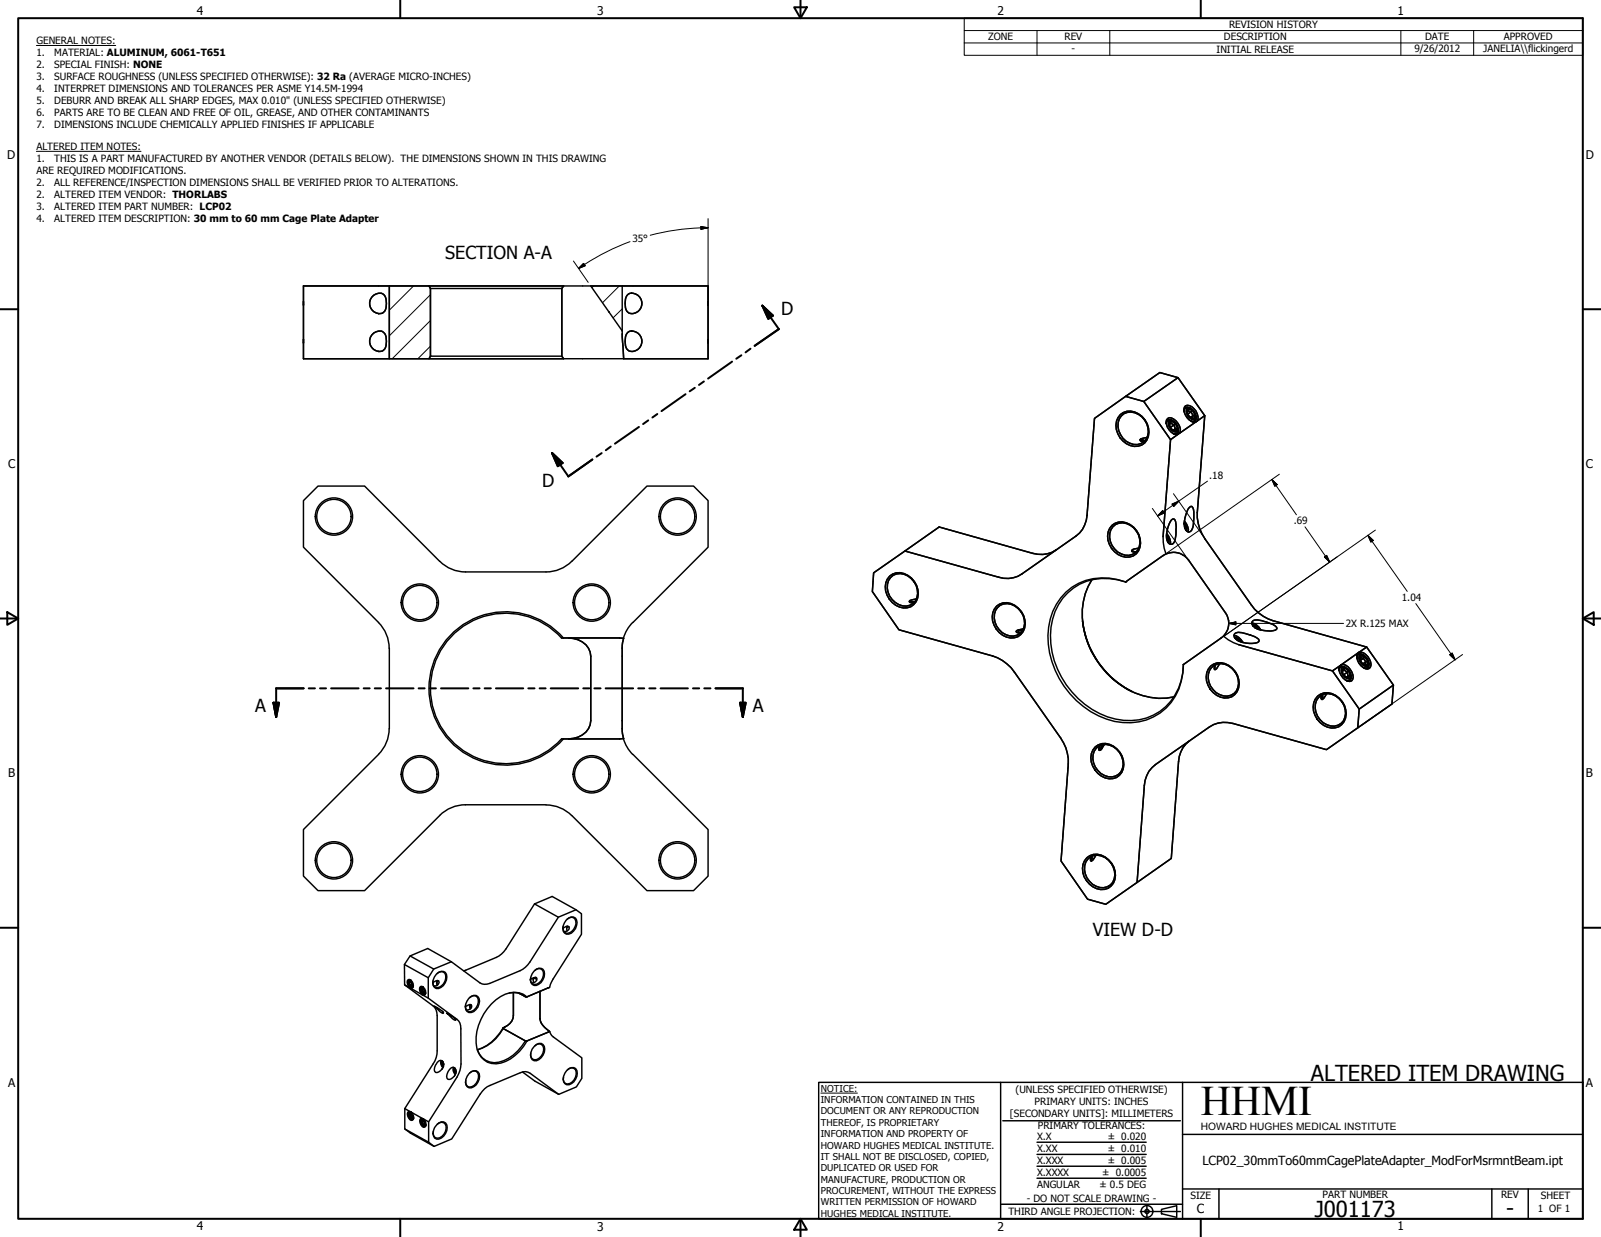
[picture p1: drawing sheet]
<svg xmlns="http://www.w3.org/2000/svg" width="559mm" height="432mm" viewBox="0 0 559 432" stroke-linecap="round" stroke-linejoin="round" font-family="sans-serif">
<!-- layer: Visible (ANSI) -->
<g fill="none" stroke="#000" stroke-width=".51">
<path d="M105.9 99.8v25.4h43.8M105.9 99.8h90.8l-.6 .9v23.6l.6 .9h-47l.5-.9M105.9 99.8h43.8l.5 .9M135.9 99.8v25.4M217.2 99.8v15.7l-11-15.7h40.9v25.4M129.8 103.7a2.73 2.73 0 0 1 4.8 .1 5.9 5.9 0 0 1-.7 5.2 3.4 3.4 0 0 1-4.2-.9 3.4 3.4 0 0 1 .1-4.4zM129.8 116.9a2.73 2.73 0 0 1 4.8 .1 5.9 5.9 0 0 1-.7 5.2 3.4 3.4 0 0 1-4.2-.9 3.4 3.4 0 0 1 .1-4.4zM150.2 100.7h45.9v23.6h-45.9zM212.5 108.8v.1M217.2 116.6l.5 8.6h29.4M219.1 102.8a3.5 3.5 0 0 1 4.7 1.8 3.5 3.5 0 0 1-2 4.6 2.4 2.4 0 0 1-2.6-.1 2.4 2.4 0 0 1-1-2.4l.1-2.3zM219.1 116a3.5 3.5 0 0 1 4.7 1.8 3.5 3.5 0 0 1-2 4.6 2.4 2.4 0 0 1-2.6-.1 2.4 2.4 0 0 1-1-2.4l.1-2.3z"/>
<path d="M247.1 105.3v-5.5h-97.4l.5 .9v23.6M150.2 124.3l-.5 .9h97.4M392.9 138.4l11.9-8.4 6.4 1.8-12 8.3zM404.8 130l-22.8 16-2.6 33.9M404.8 130l6.4 1.8 9.3 13.3-2.6 33.8M391 144.7a5.5 5.5 0 0 1 7.7 .7 6.3 6.3 0 0 1-.2 10 6.9 6.9 0 0 1-9-6.9l.2-1.5zM391.4 145.2a5.2 5.2 0 0 1 8.1 1.5 5.7 5.7 0 0 1-.3 7.5 5.5 5.5 0 0 1-8.1-2.5 5.7 5.7 0 0 1 .3-6.5zM398 153.5h1l.5 .4M398.3 154h.6M400.4 152.7l-1.7 .3-.8 .5a1.3 1.3 0 0 0 1.8 .4M407.6 146a2.41 2.41 0 0 1 2.9 1 3.9 3.9 0 0 1 1.2 4.3 1.98 1.98 0 0 1-2.9-.4 4.5 4.5 0 0 1-1.6-4.3zM408.2 146.9a2.31 2.31 0 0 1 2.8 1.9l.2 .8-.4 1.1a2.71 2.71 0 0 1-2.6-3.8z"/>
<path d="M408.5 149.2l1.2-.9 .6 1.4h.7M408.7 146.9l1.6 .9-.6 .5-1.1-.6M409.3 146.9a1.39 1.39 0 0 0-2.1 .2l-.2 .7M409.5 150.2l.8-.5-.6 .6M410.3 147.8l.7 1.9-.7 .9-1.6-.9-.7-1.8 .7-1-.1 .8-.4 .6M411.1 151.6l-2.5 1.9M411.2 149.6a1.3 1.3 0 0 1-.2 1.5 1.3 1.3 0 0 1-1.4 .3M413.8 141.7a3.8 3.8 0 0 1 4.3 3.8l-.2 1.4a1.98 1.98 0 0 1-2.9-.3 3.7 3.7 0 0 1-1.2-4.9zM414.3 144.1l.4-1.4-.5 1.2 1.1 1.8M414.4 142.5a2.73 2.73 0 0 1 2.7 3.9 2.68 2.68 0 0 1-2.7-3.9zM414.6 144.5l1.1-.7 .7 1.2 .8-.1M414.7 142.7l1.5 .5-.5 .6-1-.4"/>
<path d="M415.2 145.6l1.6 .6zM415.5 145.7l.9-.7-.3 .9M415.5 142.5a1.38 1.38 0 0 0-1.4-.2 1.38 1.38 0 0 0-.8 1.1M416.2 143.2l1 1.7-.4 1.3M417.3 147.3l-5.6 4M417.4 145.2a1.36 1.36 0 0 1-.2 1.5 1.36 1.36 0 0 1-1.4 .4M379.4 179.9a9.9 9.9 0 0 1-3.9 7.2l-18.8 13.2a9.3 9.3 0 0 1-8.1 1.2M379.4 179.9l2.6-33.9 10.9-7.6 6.3 1.7 9.4 13.4-2.6 33.8M415.2 177.1l.8-.3a7 7 0 0 1 .6 5l-.2 2.2a1.44 1.44 0 0 1-2.1 1.5 5.4 5.4 0 0 1-.4-5.8l.8-2zM417.9 178.9l2.6-33.8-2.6 1.8 2.6-1.8-9.3-13.3-12 8.3 9.4 13.4-2.6 33.8M417.9 178.9a14.9 14.9 0 0 0 2.7 9.2l16.1 23a14.3 14.3 0 0 0 7.6 5.6M153.5 196l-26.2-26.3h-16.3l-5.1 5.1v16.2l26.2 26.3"/>
<path d="M153.5 195.9a12.7 12.7 0 0 0 9 3.7h28.1a12.7 12.7 0 0 0 9-3.7M199.6 196l26.2-26.3h16.3l5 5.1v16.2l-26.2 26.3M327.8 184l-22.9 16-.4 6.5 9.3 13.3 32.7 9.2M327.8 184l32.7 9.2a9.7 9.7 0 0 0 8.1-1.2M327.8 184l-12 8.3 32.8 9.2M388.1 183.4a5.5 5.5 0 0 1 7.6 .7 6.3 6.3 0 0 1-.2 10 6.9 6.9 0 0 1-8.9-7l.2-1.4zM388.4 183.9a5.2 5.2 0 0 1 8.2 1.5 5.7 5.7 0 0 1-.3 7.5 5.5 5.5 0 0 1-8.2-2.5 5.8 5.8 0 0 1 .3-6.5zM395 192.3l1.1 .4M397.4 191.3a3.3 3.3 0 0 0-2.4 .9 1.25 1.25 0 0 0 1.7 .3M406 187.3l.3 4.1 .7 2-1 .5M406 193.9a6.5 6.5 0 0 1 8.8 1.6M406 193.9l-13.1 9.2"/>
<path d="M407 193.4a6.5 6.5 0 0 1 7.8 2.1M407.2 186.8a3.3 3.3 0 0 1 .7 2.9M407.2 187.3l.4 1.9M407.2 187.8l.1 .5M407.2 186.2a4.9 4.9 0 0 1 1.3 3.8M407.2 188h.1M407.6 188.7l.1 .7M408.9 181.4l.9-.2a7.4 7.4 0 0 1 .7 5l-.4 2.2a1.44 1.44 0 0 1-1.4 1.6 1.44 1.44 0 0 1-1.4-1.6 9.8 9.8 0 0 1 1.6-7zM413.3 182.9l.5 1.9M413.4 182.5a3.7 3.7 0 0 1 .7 2.8M413.4 181.9a4.9 4.9 0 0 1 1.3 3.8M413.5 184.1l.1 .4"/>
<path d="M413.8 184.3l.1 .5M413.9 184.8v.2M414.8 195.5l12.9 18.4M132.1 217.3a12.7 12.7 0 0 1 3.7 9l.1 28.1a13.1 13.1 0 0 1-3.8 8.9l-26.2 26.3v16.2l5.1 5.1h16.3l26.2-26.2a12.6 12.6 0 0 1 9-3.8h28.1M220.8 217.3a12.7 12.7 0 0 0-3.2 5.5M310.5 201.1a5.5 5.5 0 0 1 7.6 .7 6.3 6.3 0 0 1-.2 10 6.9 6.9 0 0 1-8.9-7l.2-1.4zM310.8 201.6a5.2 5.2 0 0 1 8.2 1.5 5.7 5.7 0 0 1-.3 7.5 5.3 5.3 0 0 1-7.3-1.3 5.9 5.9 0 0 1-.6-7.7zM317.4 209.9l1.4 .3M317.6 210.2l1.3 .1M319.8 209.1l-2.2 .5-.2 .3a1.23 1.23 0 0 0 1.8 .3M347.9 211.6a5.4 5.4 0 0 1 7.5 .7 6.2 6.2 0 0 1-.1 9.9 6.9 6.9 0 0 1-9-6.9l.2-1.4zM348.2 212.1a5.2 5.2 0 0 1 8.2 1.5 5.7 5.7 0 0 1-.4 7.5 5.5 5.5 0 0 1-8.1-2.5 5.8 5.8 0 0 1 .3-6.5z"/>
<path d="M348.6 201.5l-32.8-9.2-10.9 7.7-.4 6.5 9.3 13.3 32.7 9.2M357.2 219.5l-1.7 .4M377.8 216.8a31.8 31.8 0 0 0 17.3 24.6M381.1 202.4a24.3 24.3 0 0 0-1.4 22.1 29.3 29.3 0 0 0 24.7 19.3l2.7-.1 2.6-.4M392.9 203.1a19.3 19.3 0 0 0-25.4 10.3 29 29 0 0 0 8.2 31.1 25.2 25.2 0 0 0 24.4 6.8 19.1 19.1 0 0 0 12.8-16.4l.2-2.9M392.9 203.1a19.4 19.4 0 0 0-22 5.8 24.2 24.2 0 0 0-1.8 24.7 29.4 29.4 0 0 0 23.1 17.9 18.8 18.8 0 0 0 20.8-19.5M427.7 213.9a6.4 6.4 0 0 1-.7 8.2M427.7 213.9a6.3 6.3 0 0 1-1.6 8.9M436.9 217.4a4.7 4.7 0 0 1 3.2 2.5M437.1 217a3.3 3.3 0 0 1 3.3-.3l2.7 .9a3.7 3.7 0 0 1 2.6 1.7 1.94 1.94 0 0 1-2.3 1 7.2 7.2 0 0 1-6.2-2.1zM437.1 218.1a3.5 3.5 0 0 1 2.4 1.7M437.3 218.4l.2 .1"/>
<path d="M437.4 218.5l1.6 1.1M437.5 218.5l.3 .2M438 219.1h.3M438.2 219.3h.3M444.3 216.7l32.7 9.2-2.6 1.7M444.3 216.7l32.7 9.2 9.3 13.2-.5 6.6-22.8 16-32.7-9.2M196 222.7a26.3 26.3 0 0 0-37.7-1.3 26.3 26.3 0 0 0 0 37.8 26.3 26.3 0 0 0 37.7-1.3M196.1 222.7h20.1zM196.7 222.7a26.8 26.8 0 0 0-38.7-1.7 26.8 26.8 0 0 0 0 38.7 26.8 26.8 0 0 0 38.7-1.8M198.4 222.7a7.3 7.3 0 0 1 7.8 6.3v22.6a7 7 0 0 1-7.8 6.3M216.2 222.7l1.5 .1-.5 3.5M217.2 226.3v25.3"/>
<path d="M217.2 226.3v28.1M346.5 229a14.4 14.4 0 0 1 7.6 5.6l16.1 23a14.2 14.2 0 0 1 2.7 9.1M354.7 220.4a1.4 1.4 0 0 1 2.1-.2 .98 .98 0 0 0-1.5 .7M355 220.1l-.3 .4 .3 .3 1.4-.1M413 232h.1M422.5 232.5a5.4 5.4 0 0 1 7.6 .7 6.2 6.2 0 0 1-.1 10 6.9 6.9 0 0 1-9-6.9l.2-1.5zM422.8 233a5.2 5.2 0 0 1 8.2 1.5 5.7 5.7 0 0 1-.3 7.6 5.5 5.5 0 0 1-8.2-2.6 5.8 5.8 0 0 1 .3-6.5zM424 232.5l-.1 1.2M425.7 231.6l-1.1 1.8-.6 .3a1.33 1.33 0 0 1 .4-1.7M426.1 222.8l-13.1 9.2M426.1 222.8l-13 9.2M427 222.1l1.7 1.2 3.7 1.7"/>
<path d="M427 222.1l-.9 .7M430.7 221.8a4.4 4.4 0 0 1 3.1 2.5M430.8 222.4a3.2 3.2 0 0 1 2.5 1.7M431.1 222.8l.6 .2M431.2 221a8.1 8.1 0 0 1 5.7 .9 3.7 3.7 0 0 1 2.6 1.7 1.94 1.94 0 0 1-2.3 1 7.5 7.5 0 0 1-6.2-2 1.07 1.07 0 0 1 .2-1.6zM431.2 222.9l1.1 .5 .5 .6M431.8 223.5h.3M432.1 223.6l.1 .1M432.4 225l32.7 9.2 2.6-1.8-2.6 1.8 9.3 13.3 11.9-8.4-9.3-13.2-2.6 1.7M432.4 225l32.7 9.2 9.3 13.3-.5 6.6-10.9 7.6-32.7-9.2M467.7 232.4a1.98 1.98 0 0 1 2.8 .4 3.7 3.7 0 0 1 1.2 4.9 3.6 3.6 0 0 1-4.1-2.9l-.2-1.8zM468.5 233a2.73 2.73 0 0 1 2.7 3.9 2.77 2.77 0 0 1-2.7-3.9z"/>
<path d="M469.3 233.1l1.6 1.2-.7 .4-1.1-.8-.6 .4 .6-.4 .2-.8-1 .6 .5 1.8 1.5 1.2 1-.6M469.6 233a1.38 1.38 0 0 0-1.4-.3 1.38 1.38 0 0 0-.8 1.2M470.5 236l-.6 .4M470.9 234.3l.4 1.8-.8-.1-.3-1.3-1.3 .9M471.6 235.7a1.36 1.36 0 0 1-.3 1.5 1.36 1.36 0 0 1-1.4 .4M473.8 228a2.07 2.07 0 0 1 2.9 .5 3.6 3.6 0 0 1 1.3 4.8 2.47 2.47 0 0 1-3-1 4.2 4.2 0 0 1-1.2-4.3zM473.8 228l-5.6 4M474.7 228.7a2.35 2.35 0 0 1 2.9 1.9l.1 1.4-.3 .5a2.71 2.71 0 0 1-2.7-3.8zM474.9 228.9l1.3 .3-.3 .6-1-.2zM474.9 228.9l-.3 1.4 1.2 1.7 1.4 .2M474.9 229.6l-.2 .8M475.7 231.8l.8 .2"/>
<path d="M475.9 228.7a1.41 1.41 0 0 0-2.2 .2l-.1 .7M476.2 229.2l1.3 1.6-.8 .2-.8-1.2-1.1 .8M477.5 230.8l-.3 1.4-.7-.2 .2-1-1.1 .8M477.8 231.4a1.41 1.41 0 0 1-1 1.9l-.7-.1M196.1 257.9h20.1zM217.2 254.4l.5 3.4-1.5 .1M217.6 257.8a12.7 12.7 0 0 0 3.2 5.6M385.4 259.8l-.8 1.6M415.2 258.6a9.3 9.3 0 0 0-3.8 7.2M430.3 252.5a9.8 9.8 0 0 0-8.2 1.2l-18.8 13.2a9.3 9.3 0 0 0-3.9 7.3M459.9 243a5.4 5.4 0 0 1 7.5 .7 6.2 6.2 0 0 1-.1 10 6.9 6.9 0 0 1-9-6.9l.2-1.5zM460.2 243.5a5.2 5.2 0 0 1 8.2 1.5 5.7 5.7 0 0 1-.3 7.5 5.5 5.5 0 0 1-8.2-2.5 5.8 5.8 0 0 1 .3-6.5z"/>
<path d="M461.3 243.1l-.2 .6M461.6 242.6l.1 .6-.2 1M463 242.1l-1 1.7-.7 .4a1.25 1.25 0 0 1 .4-1.8M474.4 247.5l11.9-8.4-.5 6.6-11.9 8.4zM220.9 263.3l26.2 26.3v16.2l-5 5.1h-16.3l-26.2-26.2M372.9 266.7l-2.6 33.8 9.3 13.4 6.4 1.8 10.9-7.7 2.5-33.8M382.3 260.7a5.4 5.4 0 0 1 7.5 .7 6.2 6.2 0 0 1-.1 10 6.9 6.9 0 0 1-9-7l.2-1.4zM382.6 261.2a5.2 5.2 0 0 1 8.2 1.5 5.7 5.7 0 0 1-.3 7.6 5.5 5.5 0 0 1-8.2-2.6 5.8 5.8 0 0 1 .3-6.5zM383.5 261.2a.97 .97 0 0 0 1.1-1.2 1.42 1.42 0 0 1-.9 1.9M384.1 260.2l-.6 1.3 .2 .4 .5-.2M411.4 265.8l-2.6 33.9-11.9 8.3 2.5-33.8M411.4 265.8l-2.6 33.9-22.8 16-6.4-1.8-9.3-13.4 2.6-33.8"/>
<path d="M190.6 281a12.7 12.7 0 0 1 9 3.7M379.3 299.4a5.4 5.4 0 0 1 7.6 .7 6.2 6.2 0 0 1-.1 10 6.9 6.9 0 0 1-9-7l.2-1.4zM379.7 299.9a5.2 5.2 0 0 1 8.2 1.5 5.7 5.7 0 0 1-.4 7.5 5.5 5.5 0 0 1-8.2-2.5 5.8 5.8 0 0 1 .4-6.5zM381.1 299v.5l-.5 .7M381.1 299.1l-.2 1.4M382.5 298.5l-1.1 1.7-.6 .3a1.25 1.25 0 0 1 .4-1.7M186.6 315.5l8.3 4.7M201 317.6l-8.3-4.7-6.1 2.6-9.9 15.7a8.3 8.3 0 0 1-3.5 3l-11.3 4.7M141.2 336.7l8.3 4.6M143.1 333.7l8.3 4.6M152.5 339.9a1.75 1.75 0 0 1 2.3-.6 1.75 1.75 0 0 1 .8 2.2 3.2 3.2 0 0 1-3.8 3.1l-.7-1.3v-.9M157.5 335.7l-8.2-4.6-6.2 2.6-1.9 3v7.1l10 7.4a4.3 4.3 0 0 1 1.4 3.3v12.3a8 8 0 0 1-1.4 4.5l-9.9 15.7"/>
<path d="M186.4 339a2.06 2.06 0 0 1 3.5 0 4 4 0 0 1-3.5 5 2.24 2.24 0 0 1-1.1-3zM186.6 338.8a1.75 1.75 0 0 1 2.3-.5 1.75 1.75 0 0 1 .8 2.1 3.2 3.2 0 0 1-3.8 3.1l-.7-1.3v-.9M196.5 324a2.06 2.06 0 0 1 2.1-.5 1.43 1.43 0 0 1-1.8 1.7M197.7 321.1a2.06 2.06 0 0 1 3.5 0 3.9 3.9 0 0 1-3.5 5 2.18 2.18 0 0 1-1.1-3zM197.9 320.9a1.78 1.78 0 0 1 2.3-.6 1.78 1.78 0 0 1 .8 2.2 3.2 3.2 0 0 1-3.7 3.1l-.5-.5-.3-1.7M198 323.3l-.2 .7M198.6 323.6l-.4-.1-.4 .4 .2 1M141.2 343.8l1.8 1M142.5 341.9a1.87 1.87 0 0 1 1.3 3.1 1.93 1.93 0 0 1-1.3-3.1zM142.5 342.6l.2-.2a1.42 1.42 0 0 1 1.1 2.1l-.4 .1a1.59 1.59 0 0 1-.9-2zM142.5 343.1h.4l.2 .7 .7-.3M142.9 342.5l.7 .5z"/>
<path d="M142.9 342.5l-.4 .6 .3 .9M143.2 342.7l-.3 .4 .5-.2M143.4 345l3.9 2.2M143.4 342.2h-.8l-.2 .7M143.6 342.9l.3 1-.4 .5 .3-.7M143.6 344.1l-.5-.3-.3 .2 .7 .4M144.3 344.2l-.6 .5-.6-.3M146.8 344.4a1.87 1.87 0 0 1 1.3 3 1.93 1.93 0 0 1-1.3-3zM146.8 345.6l.5 .9 .6 .3M147.1 344.8a1.42 1.42 0 0 1 1 2.1 1.3 1.3 0 0 1-1.2-.7 1.3 1.3 0 0 1 .2-1.4zM147.1 344.9l-.3 .7h.4l.2-.5M147.7 347.4l1.8 1"/>
<path d="M147.8 344.6h-.9l-.2 .7M148 346.5l-.5-.2-.2 .2M148.1 346l-.6 .3-.3-.7 .6-.3-.7-.4 .7 .3 .3 1-.2 .6 .2-.7M148.6 346.6l-.6 .6-.6-.4M151.1 343a1.99 1.99 0 0 1 2-.5 1.38 1.38 0 0 1-1.7 1.7M151.5 351.2h.1a7.5 7.5 0 0 1 3.2 2.4 4.1 4.1 0 0 1-2.8-2zM152.3 340.1a2.06 2.06 0 0 1 3.5 0 4 4 0 0 1-3.5 5 3.1 3.1 0 0 1 0-5zM152.6 342.3l-.2 .4 .2 1.2M153.1 342.4l-.5 .4 .1 1M155.8 353.6h.2a7.5 7.5 0 0 1 3.1 2.4 4.1 4.1 0 0 1-2.8-2zM162.4 351.3l1.7-.7 .4 .2a1.43 1.43 0 0 1-1.7 1.8M163.6 348.5a2.06 2.06 0 0 1 3.6 0 3.9 3.9 0 0 1-3.6 4.9 2.18 2.18 0 0 1-1-2.9z"/>
<path d="M163.9 348.2a1.75 1.75 0 0 1 2.2-.5 1.75 1.75 0 0 1 .8 2.2 3.1 3.1 0 0 1-3.6 3.1l-.5-.5-.3-1.7M164.1 350.6l-.2 .5 .2 1.1M164.4 350.7l-.3 .8 .2 .6M175.6 358.8a16 16 0 0 1-9 7.7M175.6 359a14.9 14.9 0 0 1-9 7.5M175.6 359l7.8 4.3M175.6 358.8v.2M177.7 346.6a6.6 6.6 0 0 1 5.7 1.3M179.2 346.5v8a5 5 0 0 1-3.6 4.3M181.3 346.8l2.1 1.1M183.4 347.9l.5 .1M183.9 348a7.6 7.6 0 0 0-9.1-.1 18.4 18.4 0 0 0-8.4 18 6.7 6.7 0 0 0 10.1 4.6 16.7 16.7 0 0 0 7.5-7.2"/>
<path d="M185.2 341.9l1-.6h1.1a1.46 1.46 0 0 1-1.8 1.8M186.4 341.2l-.3 .8M186.8 341.2l.5 .3M187.3 342.1l-.3-.5h-.7l-.2 .3 .2 1.1M188.5 355.6l.3 1.4 .7 .9 2.3 2.1M188.5 355.6l.3 1.4 .7 .9 2.3 2.1-.5 .3M188.5 346.1v9.5M191.3 344.9l.5-.2 1.2-2.9 9.9-15.7v-7.1l-1.9-1.4-6.1 2.6-9.9 15.6a8.3 8.3 0 0 1-3.5 3l-10.6 4.5a3.7 3.7 0 0 1-3.4-.2l-10-7.4-6.1 2.6-1.9 3v7.1l9.9 7.4a3.6 3.6 0 0 1 1.4 3.4l.1 12.2a9.5 9.5 0 0 1-1.4 4.6l-9.9 15.6v7.1l1.9 1.5 6.2-2.6 9.9-15.6a7.3 7.3 0 0 1 3.4-3.1l10.6-4.4a3.3 3.3 0 0 1 3.4 .1l10 7.4 6.2-2.6 1.9-3v-7.1l-10-7.4-.6-.5-.7-1.4M191.3 344.9l-7.4 3.1M191.8 344.7l-.5 .2M152.6 370.9l1.1-.8a1.71 1.71 0 0 1 .7 3 2.31 2.31 0 0 1-2.4 1.2 2.83 2.83 0 0 1 .6-3.4zM154 370.2a2.35 2.35 0 0 0 .6 2.5"/>
<path d="M154.3 370.3a1.81 1.81 0 0 0 .4 2.2M154.4 370.4l-.2 .5M154.4 370.6l.3 .2M154.5 370.5a1.43 1.43 0 0 0 .2 1.9M154.6 370.6h-.2v.9l.4 .7M154.7 371v.4l-.3 .1M154.9 371.4v.3M156.9 373.3l1.1-.7a1.71 1.71 0 0 1 .7 2.9 2.31 2.31 0 0 1-2.4 1.2 2.83 2.83 0 0 1 .6-3.4zM158.3 372.6a2.42 2.42 0 0 0 .6 2.6M158.6 372.7a1.89 1.89 0 0 0 .4 2.2M158.7 372.8l-.1 .5M158.8 372.9a1.43 1.43 0 0 0 .3 1.9"/>
<path d="M158.8 374.3l.3 .2M158.9 373.1l-.3 .2M159 373.4l-.4-.1 .2 1 .4-.2M159.1 373.4l.1 .7M163.7 374.8a2.06 2.06 0 0 1 3.6 0 4 4 0 0 1-3.6 4.9 2.18 2.18 0 0 1-1.1-3zM164 374.5a1.75 1.75 0 0 1 2.2-.5 1.75 1.75 0 0 1 .8 2.2 3.2 3.2 0 0 1-3.7 3.1l-.8-1.3 .1-.9M182.4 374.2l4.3 3.2 8.3 4.6M183.4 363.3a14.4 14.4 0 0 1-10.9 7.7 6.3 6.3 0 0 1-5.9-4.5M183.4 363.3h.6M186.4 365.3a2 2 0 0 1 3.6 0 4 4 0 0 1-3.6 5 2.29 2.29 0 0 1-1-3.1zM186.7 365.1a1.74 1.74 0 0 1 2.2-.6 1.74 1.74 0 0 1 .8 2.1 3.2 3.2 0 0 1-3.7 3.2l-.5-.5-.3-1.7M191.3 360.3l-7.3 3"/>
<path d="M191.8 360l-.5 .3M197.8 373.7a2.06 2.06 0 0 1 3.6 0 4 4 0 0 1-3.6 5 2.18 2.18 0 0 1-1.1-3zM198.1 373.4a1.75 1.75 0 0 1 2.2-.5 1.75 1.75 0 0 1 .8 2.2 3.2 3.2 0 0 1-3.7 3.1l-.8-1.3 .1-.9M141.3 387v7.1l2 1.4 8.2 4.7M141.3 394.1l8.3 4.6M141.3 387l1.8 1M142.3 388.3l.3-.3a1.88 1.88 0 0 1 1.4 3 2.05 2.05 0 0 1-1.7-2.7zM142.6 389.4l.2-.7h.6l.5 .9M142.8 388.7l.3 .1M142.9 388.4a1.49 1.49 0 0 1 1 2.1l-.4 .2a1.42 1.42 0 0 1-.6-2.3zM143.4 388.2l4 2.2M143.5 388.2l-.8 .1-.1 .6"/>
<path d="M143.5 388.9l-.4-.1-.1 .6 .6-.3M143.8 390.1l-.4-.1-.3 .3 .7 .1M143.9 389.6l-.1 .8zM143.9 389.8l-.5 .2-.4-.6h-.4l.5 .9M144.4 390.3l-.3 .4-.3 .1-.6-.3M146.9 390.4a1.88 1.88 0 0 1 1.4 3 1.92 1.92 0 0 1-1.4-3zM146.9 391.9l.2-.9 .7 .2 .4 .8-.1 .8 .1-.8M147.1 391l.3 .2M147.2 390.8a1.26 1.26 0 0 1 1 .9 1.26 1.26 0 0 1-.4 1.4 1.42 1.42 0 0 1-.6-2.3zM147.8 390.6l1.8 1M147.8 390.7h-.7l-.2 .7M147.8 391.3l-.4-.1-.1 .6 .7-.3"/>
<path d="M148.1 392.5l-.4-.1-.3 .3 .7 .1M148.2 392.2l-.5 .2-.4-.6-.4 .1 .5 .8M148.7 392.7l-.6 .5-.6-.3M152.4 392.7a1.92 1.92 0 0 1 2.2-1.2 1.92 1.92 0 0 1 1.5 2.1 3.9 3.9 0 0 1-3.7 4 2.29 2.29 0 0 1-1.1-3zM152.6 392.4a1.77 1.77 0 0 1 2.2-.5 1.77 1.77 0 0 1 .9 2.1 3.2 3.2 0 0 1-3.7 3.1l-.6-.5-.2-1.6"/>
<circle cx="116.6" cy="180.3" r="6"/>
<circle cx="116.6" cy="180.3" r="6.5"/>
<circle cx="236.5" cy="180.3" r="6"/>
<circle cx="236.5" cy="180.3" r="6.5"/>
<circle cx="146.5" cy="210.3" r="6"/>
<circle cx="146.5" cy="210.3" r="6.5"/>
<circle cx="206.5" cy="210.3" r="6"/>
<circle cx="206.5" cy="210.3" r="6.5"/>
<circle cx="146.5" cy="270.3" r="6"/>
<circle cx="146.5" cy="270.3" r="6.5"/>
<circle cx="206.5" cy="270.3" r="6"/>
<circle cx="206.5" cy="270.3" r="6.5"/>
<circle cx="116.6" cy="300.3" r="6"/>
<circle cx="116.6" cy="300.3" r="6.5"/>
<circle cx="236.5" cy="300.3" r="6"/>
<circle cx="236.5" cy="300.3" r="6.5"/>
</g>
<circle cx="392.9" cy="203.1" r=".25" fill="#000"/>
<!-- layer: Hatch (ANSI) -->
<path d="M144.3 99.8l-8.4 8.5M207.2 99.8l-.6 .6M216.2 99.8l-5.9 5.9M150.2 111.9l-13.3 13.3M150.2 102.9l-14.3 14.3M217.2 107.8l-3.2 3.1M150.2 120.8l-4.3 4.4" fill="none" stroke="#000" stroke-width=".35"/>
<!-- layer: Section Line (ANSI) -->
<g fill="none" stroke="#000" stroke-width=".7">
<path d="M266.1 106.7l3.6 3.5-1.5 1.1zM266.1 106.7l5.7 8.2-8.4 5.8M239.3 137.6l-8.4 5.9M242.5 135.4l-1.8 1.2M245.7 133.2l-1.7 1.2M255.5 126.2l-8.4 5.9M258.8 124l-1.8 1.2M261.9 121.7l-1.7 1.3M192.7 158.1l3.6 3.5-1.6 1.2zM192.7 158.1l5.7 8.2 8.4-5.9M210 158.2l-1.8 1.2M213.2 155.9l-1.7 1.3"/>
<path d="M223 149l-8.4 5.9M226.3 146.7l-1.8 1.3M229.4 144.5l-1.7 1.2M95.4 245.3h2l-1 5zM106 240.3h-9.6v10M107.8 240.3h2.1M111.7 240.3h2.1M115.6 240.3h9.6M126.9 240.3h2.1M130.8 240.3h2.2M134.7 240.3h9.6M146.1 240.3h2.1"/>
<path d="M150 240.3h2.1M153.9 240.3h9.5M165.2 240.3h2.2M169.2 240.3h2.1M173.1 240.3h9.5M184.4 240.3h2.2M188.3 240.3h2.1M192.2 240.3h9.6M203.6 240.3h2.1M207.5 240.3h2.1M211.4 240.3h9.6M222.8 240.3h2.1"/>
<path d="M226.6 240.3h2.2M230.6 240.3h9.5M241.9 240.3h2.1M245.8 240.3h2.2M249.7 240.3h9.6v10M258.3 245.3h2l-1 5z"/>
</g>
<path d="M266.1 106.7l3.6 3.5zM266.1 106.7l3.6 3.5-1.5 1.1zM192.7 158.1l3.6 3.5zM192.7 158.1l3.6 3.5-1.6 1.2zM95.4 245.3l1 5zM95.4 245.3h2l-1 5zM258.3 245.3l1 5zM258.3 245.3h2l-1 5z" fill="#000" stroke="#000" stroke-width=".7"/>
<!-- layer: Border (ANSI) -->
<g fill="none" stroke="#000" stroke-width=".7">
<path d="M6.3 6.3h546.1v419.1h-546.1zM139.7 0v6.3M277.2 2.5h4.4l-2.2 3.8zM279.4 0v6.3M419.1 0v6.3M0 107.9h6.3M552.4 107.9h6.4M0 215.9h6.3M2.5 213.7l3.8 2.2-3.8 2.2zM552.4 215.9l3.9-2.2v4.4zM552.4 215.9h6.4M0 323.8h6.3"/>
<path d="M552.4 323.8h6.4M139.7 425.4v6.4M279.4 425.4l2.2 3.9h-4.4zM279.4 425.4v6.4M419.1 425.4v6.4"/>
</g>
<!-- layer: Title (ANSI) -->
<g fill="none" stroke="#000" stroke-width=".51">
<path d="M285.8 377.8h266.6v47.6h-266.6zM349.2 377.8v47.6M412.7 377.8v47.6M350 391.2h62M361.9 398.7h38.1M412.7 396h139.7M361.9 411.3h38.1M361.9 407.1h38.1M361.9 403h38.1M412.7 415h139.7M425.4 415v10.4M520.7 415v10.4"/>
<path d="M533.4 415v10.4M349.2 420.4h63.5M398 422.9h14M400.3 420.6v4.6M405.4 422.1l5.3-1.2v4l-5.3-1.2z"/>
<circle cx="400.3" cy="422.9" r="2.06"/>
<circle cx="400.3" cy="422.9" r=".73"/>
</g>
<path d="M286.5 381.6h12.8" fill="none" stroke="#000" stroke-width=".35"/>
<!-- layer: Sketch Geometry (ANSI) -->
<path d="M217.2 115.5v1.1" fill="none" stroke="#000" stroke-width=".51"/>
<!-- layer: Symbol (ANSI) -->
<path d="M12.7 15.9h27.7M336.5 10.7v-4.4h215.9v4.4M336.5 15h215.9M361.9 10.7v8.6M387.3 10.7v8.6M488.9 10.7v8.6M514.3 10.7v8.6M552.4 10.7h-215.9v4.3M552.4 10.7v8.6h-215.9v-4.3M12.7 52.8h36.5" fill="none" stroke="#000" stroke-width=".35"/>
<!-- layer: Dimension (ANSI) -->
<g fill="none" stroke="#000" stroke-width=".35">
<path d="M244.6 79.1l2.5 .4-2.4 .5zM244.6 79.5l-9.6 .9-8 1.7M244.7 79.5h2.4M247.1 76.3v28.6M200.2 91.1l5.1 7.5M201.9 93.7l1.8-1.8 .6 .9zM219.9 84.4l-8.8 3.8-9.2 5.5M402.2 177.5l11.7 16.7M405.8 178.2l.6 .9-2.3 1zM409.1 176l2.3-1.1-1.8 1.9zM409.6 172.3l10.1 14.5M421.4 168l-17.3 12.1"/>
<path d="M443.9 167.4l1.9 1.8-.9 .5zM443.9 167.4l8.6 12.3M446.5 165.5l-39.2 27.5M455.5 183.9l8.6 12.3M462.3 194.4l.7-.5 1.1 2.3zM477.5 186.9l1.8 1.8-.8 .5zM477.5 186.9l13.7 19.5M480.1 185l-52.6 36.9M428.9 217.6l2.5-.5v1zM428.9 217.6h40M494.2 210.7l13.7 19.6M506 228.5l.9-.5 1 2.3z"/>
<path d="M510.5 228.5l-35.3 24.7"/>
</g>
<g fill="#000" stroke="#000" stroke-width=".35">
<path d="M203.7 91.9l-1.8 1.8zM201.9 93.7l1.8-1.8 .6 .9zM244.7 80l2.4-.5zM244.6 79.1l2.5 .4-2.4 .5zM405.8 178.2l-1.7 1.9zM405.8 178.2l.6 .9-2.3 1zM411.4 174.9l-1.8 1.9zM409.1 176l2.3-1.1-1.8 1.9zM443.9 167.4l1.9 1.8zM443.9 167.4l1.9 1.8-.9 .5zM462.3 194.4l1.8 1.8zM462.3 194.4l.7-.5 1.1 2.3z"/>
<path d="M477.5 186.9l1.8 1.8zM477.5 186.9l1.8 1.8-.8 .5zM428.9 217.6l2.5-.5zM428.9 217.6l2.5-.5v1zM506 228.5l1.9 1.8zM506 228.5l.9-.5 1 2.3z"/>
</g>
<text font-size="14.7" x="419.1" y="389.2">HHMI</text>
<g font-size="7.7">
<text x="457.5" y="377.4">ALTERED ITEM DRAWING</text>
<text x="458.9" y="424.8">J001173</text>
<text x="525.7" y="424.4">-</text>
</g>
<g font-size="6.3">
<text x="155.4" y="90.4">SECTION A-A</text>
<text x="272.7" y="110">D</text>
<text x="189.2" y="170">D</text>
<text x="89.1" y="248.4">A</text>
<text x="262.8" y="248.4">A</text>
<text x="381.4" y="326.7">VIEW D-D</text>
</g>
<g font-size="4.4">
<text x="419.7" y="406.7">LCP02_30mmTo60mmCagePlateAdapter_ModForMsrmntBeam.ipt</text>
<text x="417.8" y="423.5">C</text>
</g>
<g font-size="4.2">
<text x="68.7" y="5.3">4</text>
<text x="208.4" y="5.3">3</text>
<text x="348.1" y="5.3">2</text>
<text x="487.8" y="5.3">1</text>
<text x="2.5" y="55.5">D</text>
<text x="553.5" y="55.5">D</text>
<text x="2.8" y="163.4">C</text>
<text x="553.5" y="163.4">C</text>
<text x="2.9" y="271.4">B</text>
<text x="553.5" y="271.4">B</text>
<text x="2.8" y="379.3">A</text>
<text x="553.5" y="379.3">A</text>
<text x="68.7" y="429.5">4</text>
<text x="208.4" y="429.6">3</text>
<text x="348.1" y="429.6">2</text>
<text x="487.8" y="429.5">1</text>
</g>
<text font-size="3.6" x="419.1" y="394.3">HOWARD HUGHES MEDICAL INSTITUTE</text>
<g font-size="3.5">
<text x="429" y="9.8">REVISION HISTORY</text>
<text x="12.7" y="15.3">GENERAL NOTES:</text>
<text x="344.9" y="14.1">ZONE</text>
<text x="371.5" y="14.1">REV</text>
<text x="427.2" y="14.1">DESCRIPTION</text>
<text x="497.4" y="14.1">DATE</text>
<text x="524.9" y="14.1">APPROVED</text>
<text x="12.7" y="19.5">1.</text>
<text x="12.7" y="23.7">2.</text>
<text x="18.9" y="19.5">MATERIAL: ALUMINUM, 6061-T651</text>
<text x="18.9" y="23.7">SPECIAL FINISH: NONE</text>
<text x="374" y="18.3">-</text>
<text x="424.6" y="18.4">INITIAL RELEASE</text>
<text x="493.6" y="18.2">9/26/2012</text>
<text x="517.7" y="18.1">JANELIA\\flickingerd</text>
<text x="12.7" y="27.8">3.</text>
<text x="18.9" y="27.8">SURFACE ROUGHNESS (UNLESS SPECIFIED OTHERWISE): 32 Ra (AVERAGE MICRO-INCHES)</text>
<text x="12.7" y="32">4.</text>
<text x="18.9" y="32">INTERPRET DIMENSIONS AND TOLERANCES PER ASME Y14.5M-1994</text>
<text x="12.7" y="36.2">5.</text>
<text x="12.7" y="40.4">6.</text>
<text x="18.9" y="36.2">DEBURR AND BREAK ALL SHARP EDGES, MAX 0.010&quot; (UNLESS SPECIFIED OTHERWISE)</text>
<text x="18.9" y="40.4">PARTS ARE TO BE CLEAN AND FREE OF OIL, GREASE, AND OTHER CONTAMINANTS</text>
<text x="12.7" y="44.6">7.</text>
<text x="18.9" y="44.6">DIMENSIONS INCLUDE CHEMICALLY APPLIED FINISHES IF APPLICABLE</text>
<text x="12.7" y="52.3">ALTERED ITEM NOTES:</text>
<text x="12.7" y="56.5">1.</text>
<text x="18.9" y="56.5">THIS IS A PART MANUFACTURED BY ANOTHER VENDOR (DETAILS BELOW). THE DIMENSIONS SHOWN IN THIS DRAWING</text>
<text x="12.7" y="60.6">ARE REQUIRED MODIFICATIONS.</text>
<text x="12.7" y="64.8">2.</text>
<text x="18.9" y="64.8">ALL REFERENCE/INSPECTION DIMENSIONS SHALL BE VERIFIED PRIOR TO ALTERATIONS.</text>
<text x="12.7" y="69">2.</text>
<text x="18.9" y="69">ALTERED ITEM VENDOR: THORLABS</text>
<text x="12.7" y="73.2">3.</text>
<text x="12.7" y="77.3">4.</text>
<text x="18.9" y="73.2">ALTERED ITEM PART NUMBER: LCP02</text>
<text x="18.9" y="77.3">ALTERED ITEM DESCRIPTION: 30 mm to 60 mm Cage Plate Adapter</text>
<text x="220.7" y="84.4">35°</text>
<text x="422" y="167.1">.18</text>
<text x="451.5" y="183.1">.69</text>
<text x="489.3" y="209.9">1.04</text>
<text x="469.7" y="218.9">2X R.125 MAX</text>
<text x="354.5" y="381.6">(UNLESS SPECIFIED OTHERWISE)</text>
<text x="352.5" y="390">[SECONDARY UNITS]: MILLIMETERS</text>
<text x="361.1" y="385.8">PRIMARY UNITS: INCHES</text>
<text x="362.3" y="394.1">PRIMARY TOLERANCES:</text>
<text x="361.9" y="397.9">X.X</text>
<text x="386.7" y="398">± 0.020</text>
<text x="361.9" y="402.1">X.XX</text>
<text x="361.9" y="406.3">X.XXX</text>
<text x="386.7" y="402.1">± 0.010</text>
<text x="386.7" y="406.3">± 0.005</text>
<text x="361.9" y="410.5">X.XXXX</text>
<text x="384.7" y="410.5">± 0.0005</text>
<text x="358.4" y="419.7">- DO NOT SCALE DRAWING -</text>
<text x="361.9" y="414.6">ANGULAR</text>
<text x="383.8" y="414.7">± 0.5 DEG</text>
<text x="415.5" y="418.4">SIZE</text>
<text x="461.6" y="418.3">PART NUMBER</text>
<text x="523.9" y="418.3">REV</text>
<text x="537.8" y="418.4">SHEET</text>
<text x="352" y="424.2">THIRD ANGLE PROJECTION:</text>
<text x="536.7" y="423.2">1 OF 1</text>
</g>
<g font-size="3.3">
<text x="286.5" y="381.1">NOTICE:</text>
<text x="286.5" y="385">INFORMATION CONTAINED IN THIS</text>
<text x="286.5" y="389">DOCUMENT OR ANY REPRODUCTION</text>
<text x="286.5" y="392.9">THEREOF, IS PROPRIETARY</text>
<text x="286.5" y="396.9">INFORMATION AND PROPERTY OF</text>
<text x="286.5" y="400.9">HOWARD HUGHES MEDICAL INSTITUTE.</text>
<text x="286.5" y="404.9">IT SHALL NOT BE DISCLOSED, COPIED,</text>
<text x="286.5" y="408.9">DUPLICATED OR USED FOR</text>
<text x="286.5" y="412.8">MANUFACTURE, PRODUCTION OR</text>
<text x="286.5" y="416.8">PROCUREMENT, WITHOUT THE EXPRESS</text>
<text x="286.5" y="420.8">WRITTEN PERMISSION OF HOWARD</text>
<text x="286.5" y="424.8">HUGHES MEDICAL INSTITUTE.</text>
</g>
</svg>
